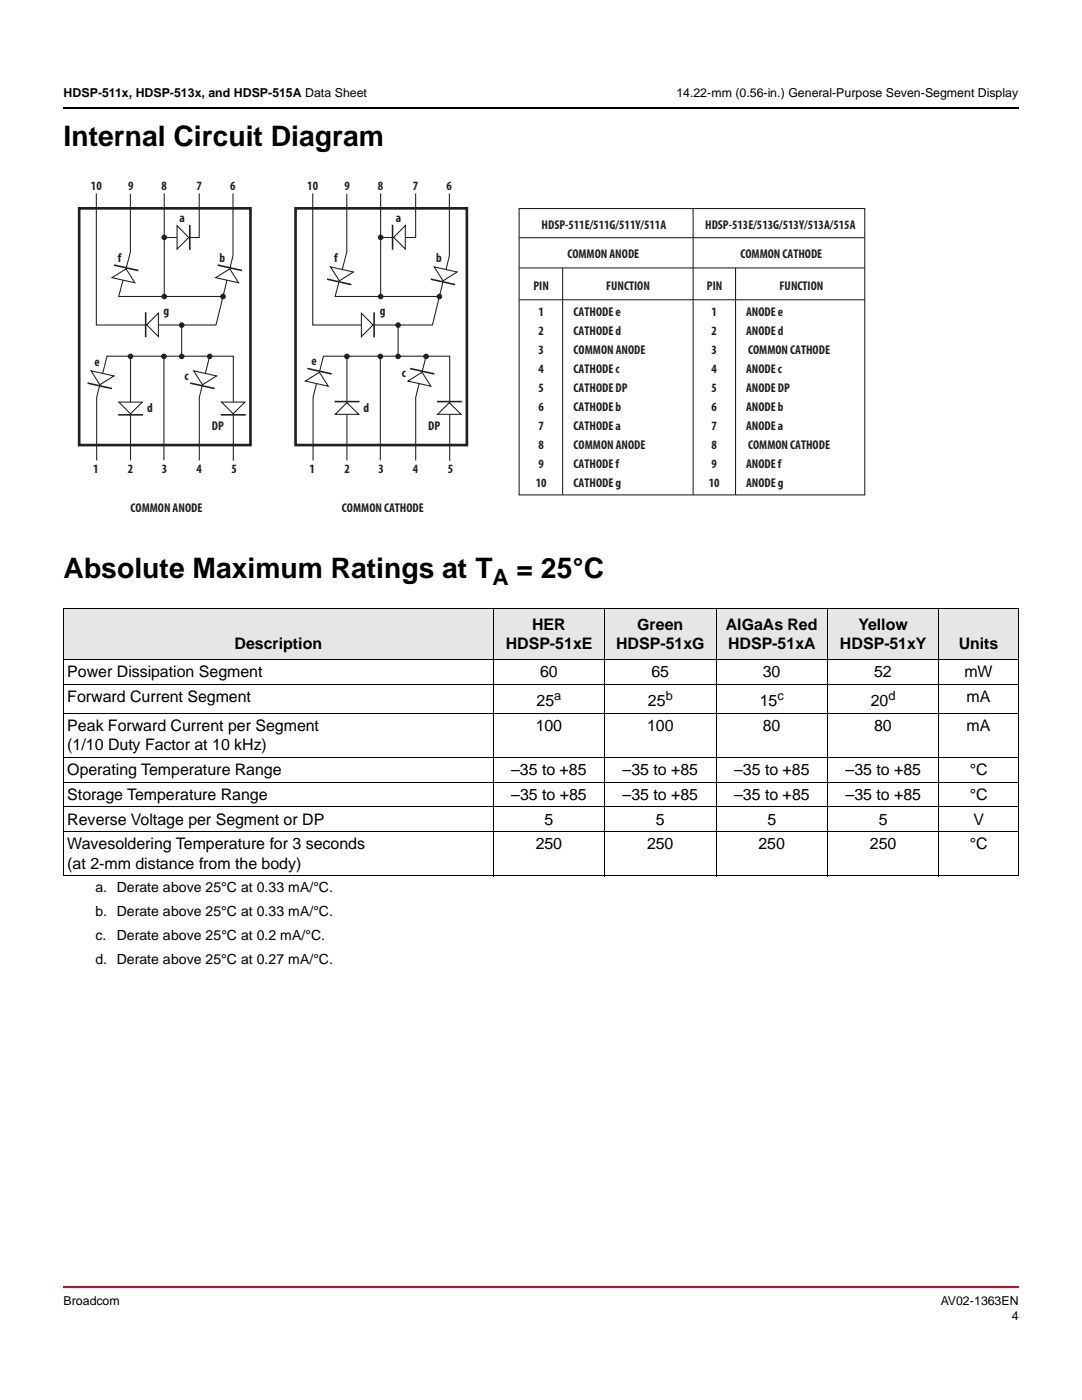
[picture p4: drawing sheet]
<svg xmlns="http://www.w3.org/2000/svg" width="216mm" height="279mm" viewBox="0 0 216 279" stroke-linecap="round" stroke-linejoin="round" font-family="sans-serif">
<path d="M12.5 256.7h.2v.3h-.2z" fill="#cc092f"/>
<path d="M12.7 256.8h190.7" fill="none" stroke="#cc092f" stroke-width=".34"/>
<path d="M12.5 21.4h.2v.4h-.2z" fill="#000"/>
<path d="M12.7 21.6h190.7" fill="none" stroke="#000" stroke-width=".34"/>
<g fill="#e6e6e6">
<path d="M12.7 121.4h85.7v10.2h-85.7z"/>
<path d="M98.4 121.4h22.2v10.2h-22.2z"/>
<path d="M120.6 121.4h22.3v10.2h-22.3z"/>
<path d="M142.9 121.4h22.2v10.2h-22.2z"/>
<path d="M165.1 121.4h22.2v10.2h-22.2z"/>
<path d="M187.3 121.4h15.9v10.2h-15.9z"/>
</g>
<g fill="none" stroke="#000" stroke-width=".2">
<path d="M12.7 121.4h190.5M12.7 131.6h190.5M12.7 136.6h190.5M12.7 121.5v53.3M98.4 121.4v53.5M120.6 121.4v53.5M142.9 121.4v53.5M165.1 121.4v53.5M187.3 121.4v53.5M203.2 121.5v53.3M12.7 142.4h190.5M12.7 151.2h190.5"/>
<path d="M12.7 156.1h190.5M12.7 161h190.5M12.7 166h190.5M12.7 174.8h190.5"/>
</g>
<path d="M13 34.6h162.5v69h-162.5z" fill="#fff"/>
<circle cx="69.2" cy="71.1" r=".46" fill="#231f20"/>
<circle cx="69.2" cy="71.1" r=".46" fill="none" stroke="#231f20" stroke-width=".2"/>
<path d="M59 41.6h34.2v47.2h-34.2z" fill="none" stroke="#231f20" stroke-width=".53"/>
<path d="M62.4 38.7v26.2h23.9l3.4-13.9v-12.3M69.2 38.8v11.5l-2.3 8.9h20.7M69.2 71.1v20.7" fill="none" stroke="#231f20" stroke-width=".21"/>
<path d="M74.7 62.5v4.7" fill="none" stroke="#231f20" stroke-width=".32"/>
<path d="M72.1 62.5l2.3 2.4-2.3 2.3z" fill="#fff"/>
<path d="M72.1 62.5l2.3 2.4-2.3 2.3z" fill="none" stroke="#231f20" stroke-width=".21"/>
<path d="M66.9 80.1h4.7" fill="none" stroke="#231f20" stroke-width=".32"/>
<path d="M69.2 80.4l2.4 2.3h-4.7z" fill="#fff"/>
<path d="M69.2 80.4l2.4 2.3h-4.7z" fill="none" stroke="#231f20" stroke-width=".21"/>
<circle cx="76" cy="59.2" r=".46" fill="#231f20"/>
<circle cx="76" cy="59.2" r=".46" fill="none" stroke="#231f20" stroke-width=".2"/>
<path d="M65.4 55.7l4.6 1.1" fill="none" stroke="#231f20" stroke-width=".32"/>
<path d="M66 53.3l4.5 1-2.8 1.7z" fill="#fff"/>
<path d="M76 38.7v20.6M66 53.3l4.5 1-2.8 1.7z" fill="none" stroke="#231f20" stroke-width=".21"/>
<path d="M86.1 55.7l4.6 1.1" fill="none" stroke="#231f20" stroke-width=".32"/>
<path d="M86.6 53.3l4.6 1-2.8 1.7z" fill="#fff"/>
<path d="M82.9 38.7v8.7h-7M86.6 53.3l4.6 1-2.8 1.7z" fill="none" stroke="#231f20" stroke-width=".21"/>
<path d="M78.3 45v4.7" fill="none" stroke="#231f20" stroke-width=".32"/>
<path d="M80.9 45v4.7l-2.4-2.3z" fill="#fff"/>
<path d="M80.9 45v4.7l-2.4-2.3z" fill="none" stroke="#231f20" stroke-width=".21"/>
<circle cx="76" cy="47.4" r=".46" fill="#231f20"/>
<circle cx="76" cy="47.4" r=".46" fill="none" stroke="#231f20" stroke-width=".2"/>
<circle cx="87.7" cy="59.2" r=".46" fill="#231f20"/>
<circle cx="87.7" cy="59.2" r=".46" fill="none" stroke="#231f20" stroke-width=".2"/>
<path d="M62.5 91.8v-12.5l2-8.2h25.2v20.7" fill="none" stroke="#231f20" stroke-width=".21"/>
<path d="M61.5 73.6l4.5 1" fill="none" stroke="#231f20" stroke-width=".32"/>
<path d="M60.9 76.1l2.8-1.8 1.8 2.8z" fill="#fff"/>
<path d="M60.9 76.1l2.8-1.8 1.8 2.8zM85 71.1l-2.1 8.2v12.5" fill="none" stroke="#231f20" stroke-width=".21"/>
<path d="M82 73.6l4.5 1" fill="none" stroke="#231f20" stroke-width=".32"/>
<path d="M81.4 76.1l2.8-1.8 1.8 2.8z" fill="#fff"/>
<path d="M81.4 76.1l2.8-1.8 1.8 2.8z" fill="none" stroke="#231f20" stroke-width=".21"/>
<path d="M87.3 80.1h4.7" fill="none" stroke="#231f20" stroke-width=".32"/>
<path d="M89.6 80.4l2.4 2.3h-4.7z" fill="#fff"/>
<path d="M89.6 80.4l2.4 2.3h-4.7z" fill="none" stroke="#231f20" stroke-width=".21"/>
<circle cx="75.9" cy="71.1" r=".46" fill="#231f20"/>
<circle cx="75.9" cy="71.1" r=".46" fill="none" stroke="#231f20" stroke-width=".2"/>
<path d="M75.9 71.1v20.7" fill="none" stroke="#231f20" stroke-width=".21"/>
<circle cx="79.4" cy="64.9" r=".46" fill="#231f20"/>
<circle cx="79.4" cy="64.9" r=".46" fill="none" stroke="#231f20" stroke-width=".2"/>
<path d="M79.4 64.9v6.2" fill="none" stroke="#231f20" stroke-width=".21"/>
<circle cx="79.4" cy="71.1" r=".46" fill="#231f20"/>
<circle cx="79.4" cy="71.1" r=".46" fill="none" stroke="#231f20" stroke-width=".2"/>
<circle cx="85" cy="71.1" r=".46" fill="#231f20"/>
<circle cx="85" cy="71.1" r=".46" fill="none" stroke="#231f20" stroke-width=".2"/>
<circle cx="26" cy="71.1" r=".46" fill="#231f20"/>
<circle cx="26" cy="71.1" r=".46" fill="none" stroke="#231f20" stroke-width=".2"/>
<path d="M15.8 41.6h34.2v47.2h-34.2z" fill="none" stroke="#231f20" stroke-width=".53"/>
<path d="M19.2 38.7v26.2h23.9l3.4-13.9v-12.3M26 38.8v11.5l-2.3 8.9h20.8M26 71.1v20.7" fill="none" stroke="#231f20" stroke-width=".21"/>
<path d="M23.7 82.8h4.7" fill="none" stroke="#231f20" stroke-width=".32"/>
<path d="M23.7 80.2h4.7l-2.4 2.4z" fill="#fff"/>
<path d="M23.7 80.2h4.7l-2.4 2.4z" fill="none" stroke="#231f20" stroke-width=".21"/>
<circle cx="32.8" cy="59.2" r=".46" fill="#231f20"/>
<circle cx="32.8" cy="59.2" r=".46" fill="none" stroke="#231f20" stroke-width=".2"/>
<path d="M32.8 38.7v20.6M39.8 38.7v8.7h-7.1" fill="none" stroke="#231f20" stroke-width=".21"/>
<path d="M29.1 62.5v4.6" fill="none" stroke="#231f20" stroke-width=".32"/>
<path d="M31.6 62.5v4.7l-2.3-2.4z" fill="#fff"/>
<path d="M31.6 62.5v4.7l-2.3-2.4z" fill="none" stroke="#231f20" stroke-width=".21"/>
<circle cx="32.8" cy="47.4" r=".46" fill="#231f20"/>
<circle cx="32.8" cy="47.4" r=".46" fill="none" stroke="#231f20" stroke-width=".2"/>
<circle cx="44.5" cy="59.2" r=".46" fill="#231f20"/>
<circle cx="44.5" cy="59.2" r=".46" fill="none" stroke="#231f20" stroke-width=".2"/>
<path d="M19.3 91.8v-12.5l2.1-8.2h25.2v20.7" fill="none" stroke="#231f20" stroke-width=".21"/>
<path d="M22.9 52.9l4.5 1.1" fill="none" stroke="#231f20" stroke-width=".32"/>
<path d="M22.4 55.4l2.8-1.7 1.7 2.7z" fill="#fff"/>
<path d="M22.4 55.4l2.8-1.7 1.7 2.7zM41.8 71.1l-2 8.2v12.5" fill="none" stroke="#231f20" stroke-width=".21"/>
<path d="M43.6 52.9l4.5 1.1" fill="none" stroke="#231f20" stroke-width=".32"/>
<path d="M43 55.4l2.8-1.7 1.8 2.7z" fill="#fff"/>
<path d="M43 55.4l2.8-1.7 1.8 2.7z" fill="none" stroke="#231f20" stroke-width=".21"/>
<circle cx="32.7" cy="71.1" r=".46" fill="#231f20"/>
<circle cx="32.7" cy="71.1" r=".46" fill="none" stroke="#231f20" stroke-width=".2"/>
<path d="M32.7 71.1v20.7" fill="none" stroke="#231f20" stroke-width=".21"/>
<circle cx="36.3" cy="64.9" r=".46" fill="#231f20"/>
<circle cx="36.3" cy="64.9" r=".46" fill="none" stroke="#231f20" stroke-width=".2"/>
<path d="M36.3 64.9v6.2" fill="none" stroke="#231f20" stroke-width=".21"/>
<circle cx="36.3" cy="71.1" r=".46" fill="#231f20"/>
<circle cx="36.3" cy="71.1" r=".46" fill="none" stroke="#231f20" stroke-width=".2"/>
<circle cx="41.8" cy="71.1" r=".46" fill="#231f20"/>
<circle cx="41.8" cy="71.1" r=".46" fill="none" stroke="#231f20" stroke-width=".2"/>
<path d="M44.2 82.8h4.7" fill="none" stroke="#231f20" stroke-width=".32"/>
<path d="M44.2 80.2h4.7l-2.4 2.4z" fill="#fff"/>
<path d="M103.6 53.5h69M103.6 59.8h69M103.6 47.4h69M103.6 41.6h69v57.2h-69zM112.3 53.5v45.3M138.3 41.6v57.2M146.8 53.5v45.3M44.2 80.2h4.7l-2.4 2.4z" fill="none" stroke="#231f20" stroke-width=".21"/>
<path d="M37.9 45v4.7" fill="none" stroke="#231f20" stroke-width=".32"/>
<path d="M35.3 45l2.4 2.4-2.4 2.3z" fill="#fff"/>
<path d="M35.3 45l2.4 2.4-2.4 2.3z" fill="none" stroke="#231f20" stroke-width=".21"/>
<path d="M17.6 76.5l4.6 1" fill="none" stroke="#231f20" stroke-width=".32"/>
<path d="M18.2 74l4.5 1-2.8 1.8z" fill="#fff"/>
<path d="M18.2 74l4.5 1-2.8 1.8z" fill="none" stroke="#231f20" stroke-width=".21"/>
<path d="M38.1 76.5l4.6 1" fill="none" stroke="#231f20" stroke-width=".32"/>
<path d="M38.6 74l4.6 1-2.8 1.8z" fill="#fff"/>
<path d="M38.6 74l4.6 1-2.8 1.8z" fill="none" stroke="#231f20" stroke-width=".21"/>
<g font-size="5.6">
<text x="12.7" y="29.2">Internal Circuit Diagram</text>
<text x="12.7" y="115.3">Absolute Maximum Ratings at T</text>
<text x="103.1" y="115.3">= 25°C</text>
</g>
<text font-size="4.5" x="98.3" y="116.7">A</text>
<g font-size="3.2">
<text x="106.2" y="125.6">HER</text>
<text x="127.2" y="125.6">Green</text>
<text x="144.8" y="125.6">AlGaAs Red</text>
<text x="171.3" y="125.6">Yellow</text>
<text x="46.8" y="129.5">Description</text>
<text x="100.9" y="129.5">HDSP-51xE</text>
<text x="122.9" y="129.5">HDSP-51xG</text>
<text x="145.3" y="129.5">HDSP-51xA</text>
<text x="167.6" y="129.5">HDSP-51xY</text>
<text x="191.3" y="129.5">Units</text>
<text x="13.4" y="135.2">Power Dissipation Segment</text>
<text x="107.8" y="135.2">60</text>
<text x="130" y="135.2">65</text>
<text x="152.2" y="135.2">30</text>
<text x="174.5" y="135.2">52</text>
<text x="192.4" y="135.2">mW</text>
<text x="13.4" y="140.1">Forward Current Segment</text>
<text x="107.1" y="140.9">25</text>
<text x="129.3" y="140.9">25</text>
<text x="151.6" y="140.9">15</text>
<text x="173.7" y="140.9">20</text>
<text x="192.9" y="140.1">mA</text>
<text x="13.4" y="145.9">Peak Forward Current per Segment</text>
<text x="13.4" y="149.8">(1/10 Duty Factor at 10 kHz)</text>
<text x="106.9" y="145.9">100</text>
<text x="129.1" y="145.9">100</text>
<text x="152.2" y="145.9">80</text>
<text x="174.5" y="145.9">80</text>
<text x="192.9" y="145.9">mA</text>
<text x="13.4" y="154.7">Operating Temperature Range</text>
<text x="102" y="154.7">–35 to +85</text>
<text x="124.2" y="154.7">–35 to +85</text>
<text x="146.5" y="154.7">–35 to +85</text>
<text x="168.7" y="154.7">–35 to +85</text>
<text x="193.5" y="154.7">°C</text>
<text x="13.4" y="159.6">Storage Temperature Range</text>
<text x="102" y="159.6">–35 to +85</text>
<text x="124.2" y="159.6">–35 to +85</text>
<text x="146.5" y="159.6">–35 to +85</text>
<text x="168.7" y="159.6">–35 to +85</text>
<text x="193.5" y="159.6">°C</text>
<text x="13.4" y="164.6">Reverse Voltage per Segment or DP</text>
<text x="108.7" y="164.6">5</text>
<text x="130.9" y="164.6">5</text>
<text x="153.1" y="164.6">5</text>
<text x="175.3" y="164.6">5</text>
<text x="194.2" y="164.6">V</text>
<text x="13.4" y="169.5">Wavesoldering Temperature for 3 seconds</text>
<text x="13.4" y="173.4">(at 2-mm distance from the body)</text>
<text x="106.9" y="169.5">250</text>
<text x="129.1" y="169.5">250</text>
<text x="151.3" y="169.5">250</text>
<text x="173.6" y="169.5">250</text>
<text x="193.5" y="169.5">°C</text>
</g>
<g font-size="2.8">
<text x="19" y="178">a. Derate above 25°C at 0.33 mA/°C.</text>
<text x="19" y="182.8">b. Derate above 25°C at 0.33 mA/°C.</text>
<text x="19" y="187.6">c.</text>
<text x="23.3" y="187.6">Derate above 25°C at 0.2 mA/°C.</text>
<text x="19" y="192.4">d. Derate above 25°C at 0.27 mA/°C.</text>
</g>
<g font-size="2.5">
<text x="12.7" y="19.4">HDSP-511x, HDSP-513x, and HDSP-515A Data Sheet</text>
<text x="135" y="19.4">14.22-mm (0.56-in.) General-Purpose Seven-Segment Display</text>
<text x="110.6" y="139.7">a</text>
<text x="132.8" y="139.7">b</text>
<text x="155.1" y="139.7">c</text>
<text x="177.3" y="139.7">d</text>
<text x="12.7" y="260.3">Broadcom</text>
<text x="187.7" y="260.3">AV02-1363EN</text>
<text x="201.9" y="263.5">4</text>
</g>
<g font-size="2.5" fill="#231f20">
<text x="18.1" y="37.8">10</text>
<text x="25.5" y="37.8">9</text>
<text x="32.2" y="37.8">8</text>
<text x="39.2" y="37.8">7</text>
<text x="45.9" y="37.8">6</text>
<text x="61.3" y="37.8">10</text>
<text x="68.7" y="37.8">9</text>
<text x="75.4" y="37.8">8</text>
<text x="82.4" y="37.8">7</text>
<text x="89.1" y="37.8">6</text>
<text x="35.8" y="44.4">a</text>
<text x="79" y="44.4">a</text>
<text x="108.1" y="45.7">HDSP-511E/511G/511Y/511A</text>
<text x="140.7" y="45.7">HDSP-513E/513G/513Y/513A/515A</text>
<text x="23.5" y="52.3">f</text>
<text x="43.8" y="52.3">b</text>
<text x="66.7" y="52.3">f</text>
<text x="87" y="52.3">b</text>
<text x="113.2" y="51.5">COMMON ANODE</text>
<text x="147.7" y="51.5">COMMON CATHODE</text>
<text x="106.5" y="57.8">PIN</text>
<text x="121" y="57.9">FUNCTION</text>
<text x="141.1" y="57.8">PIN</text>
<text x="155.6" y="57.9">FUNCTION</text>
<text x="32.6" y="62.8">g</text>
<text x="75.8" y="62.8">g</text>
<text x="107.5" y="63">1</text>
<text x="114.5" y="63">CATHODE e</text>
<text x="142" y="63">1</text>
<text x="148.9" y="63">ANODE e</text>
<text x="107.5" y="66.8">2</text>
<text x="107.5" y="70.6">3</text>
<text x="114.5" y="66.8">CATHODE d</text>
<text x="114.5" y="70.6">COMMON ANODE</text>
<text x="142" y="66.8">2</text>
<text x="142" y="70.6">3</text>
<text x="148.9" y="66.8">ANODE d</text>
<text x="149.3" y="70.6">COMMON CATHODE</text>
<text x="18.8" y="73.1">e</text>
<text x="36.8" y="75.8">c</text>
<text x="62.2" y="72.9">e</text>
<text x="80.2" y="75.3">c</text>
<text x="107.5" y="74.4">4</text>
<text x="114.5" y="74.4">CATHODE c</text>
<text x="142" y="74.4">4</text>
<text x="148.9" y="74.4">ANODE c</text>
<text x="29.4" y="82.2">d</text>
<text x="72.6" y="82.2">d</text>
<text x="107.5" y="78.2">5</text>
<text x="107.5" y="82">6</text>
<text x="114.5" y="78.2">CATHODE DP</text>
<text x="114.5" y="82">CATHODE b</text>
<text x="142" y="78.2">5</text>
<text x="142" y="82">6</text>
<text x="148.9" y="78.2">ANODE DP</text>
<text x="148.9" y="82">ANODE b</text>
<text x="42.3" y="85.8">DP</text>
<text x="85.4" y="85.8">DP</text>
<text x="107.5" y="85.8">7</text>
<text x="107.5" y="89.6">8</text>
<text x="114.5" y="85.8">CATHODE a</text>
<text x="114.5" y="89.6">COMMON ANODE</text>
<text x="142" y="85.8">7</text>
<text x="142" y="89.6">8</text>
<text x="148.9" y="85.8">ANODE a</text>
<text x="149.3" y="89.6">COMMON CATHODE</text>
<text x="18.6" y="94.5">1</text>
<text x="25.5" y="94.5">2</text>
<text x="32.3" y="94.5">3</text>
<text x="39.2" y="94.5">4</text>
<text x="46.2" y="94.5">5</text>
<text x="61.8" y="94.5">1</text>
<text x="68.7" y="94.5">2</text>
<text x="75.5" y="94.5">3</text>
<text x="82.4" y="94.5">4</text>
<text x="89.4" y="94.5">5</text>
<text x="107.5" y="93.5">9</text>
<text x="114.5" y="93.5">CATHODE f</text>
<text x="142" y="93.5">9</text>
<text x="148.9" y="93.5">ANODE f</text>
<text x="106.9" y="97.3">10</text>
<text x="114.5" y="97.3">CATHODE g</text>
<text x="141.4" y="97.3">10</text>
<text x="148.9" y="97.3">ANODE g</text>
<text x="26.1" y="102.1">COMMON ANODE</text>
<text x="68.2" y="102.1">COMMON CATHODE</text>
</g>
</svg>
